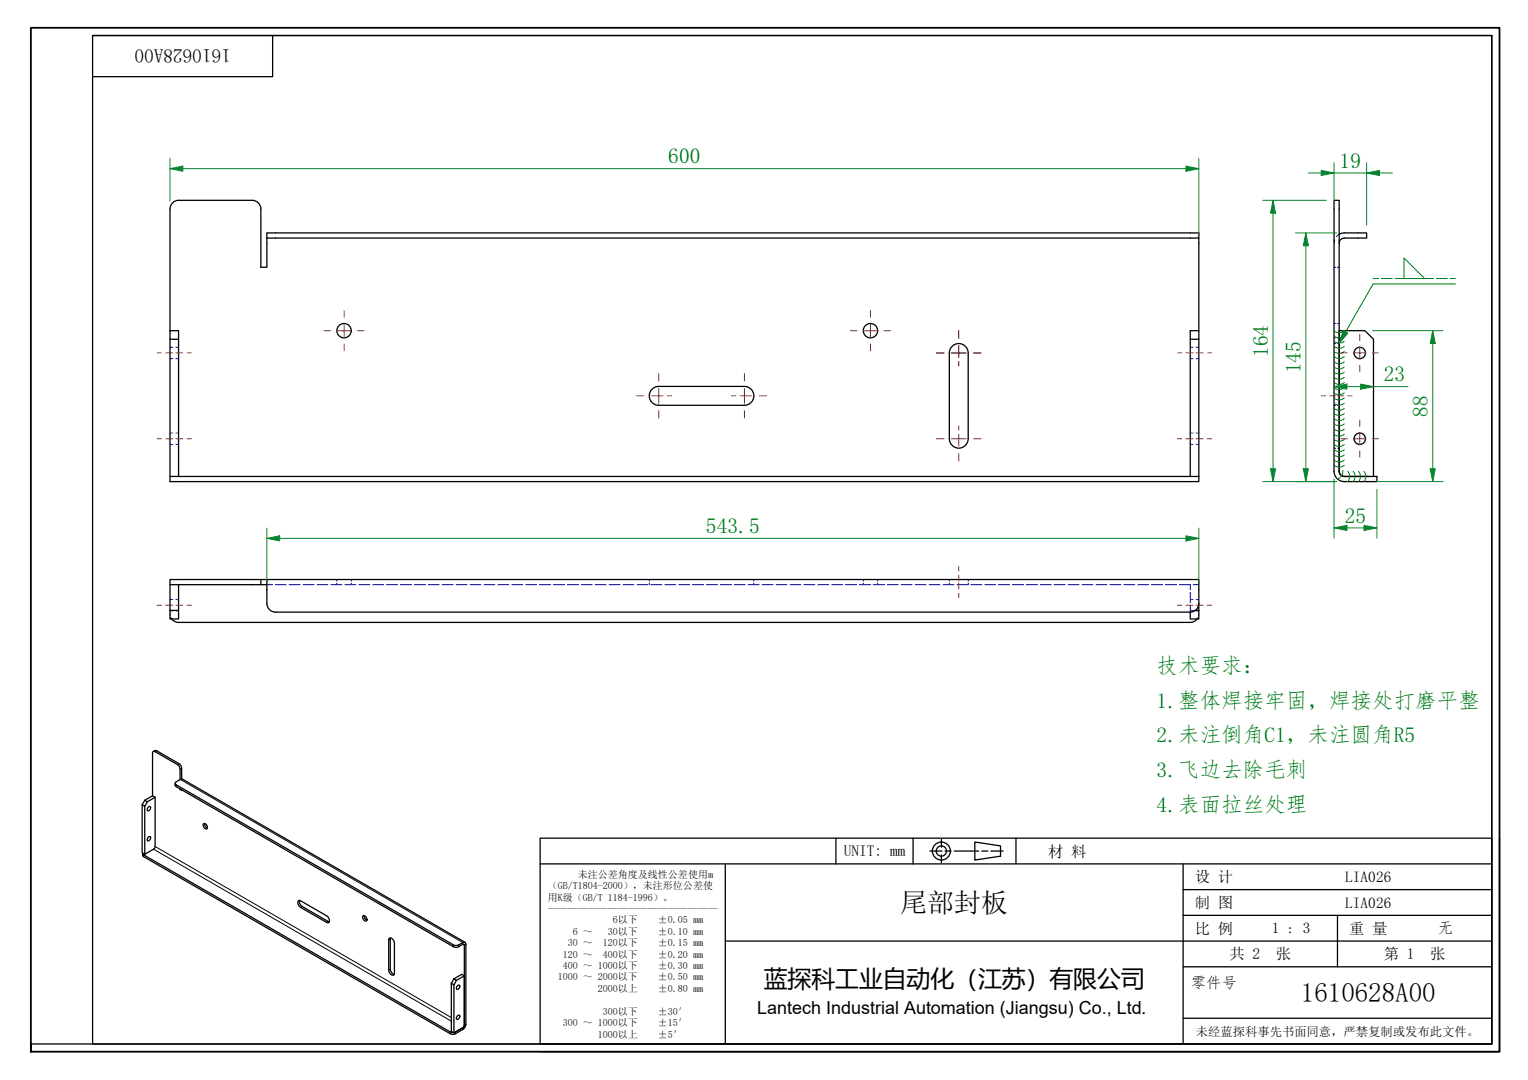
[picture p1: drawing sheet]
<svg xmlns="http://www.w3.org/2000/svg" width="297mm" height="210mm" viewBox="0 0 297 210" stroke-linecap="round" stroke-linejoin="round" font-family="sans-serif">
<g fill="none" stroke="#00f" stroke-width=".19">
<path d="M259.3 51.9h.4M259.5 46.6l-.2 .7M260 51.9h.3M260.3 45.5l-.5 .5M33 69.7h.6M33 67.5h.6M34.2 69.7h.5M34.2 67.5h.5M231.4 69.7h.5M231.4 67.5h.5M232.5 69.7h.5M232.5 67.5h.5"/>
<path d="M259.3 78.8h.4M259.3 75.1h.4M259.3 66.8h.4M259.3 65.7h.4M259.3 62.9h.4M260 78.8h.3M260 75.1h.3M260 66.8h.3M260 65.7h.3M260 62.9h.3M33 86.4h.6M33 84.2h.6"/>
<path d="M34.2 86.4h.5M34.2 84.2h.5M231.4 86.4h.5M231.4 84.2h.5M232.5 86.4h.5M232.5 84.2h.5M259.3 87.1h.4M260 87.1h.3M33 118.7h.6M33 116.5h.6M33 119.3l.1 .4M33.2 120l.2 .3"/>
<path d="M34.2 118.7h.5M34.2 116.5h.5M51.9 113.6h1.1M53.5 113.6h2.2M56.2 113.6h2.2M58.9 113.6h2.2M61.6 113.6h2.2M64.3 113.6h2.2M65.5 112.6v.4M65.5 113.3v.3M67 113.6h2.2M68.3 112.6v.4"/>
<path d="M68.3 113.3v.3M69.7 113.6h2.2M72.4 113.6h2.2M75.1 113.6h2.2M77.8 113.6h2.2M80.5 113.6h2.2M83.2 113.6h2.2M85.9 113.6h2.2M88.7 113.6h2.1M91.4 113.6h2.1M94.1 113.6h2.1M96.8 113.6h2.1"/>
<path d="M99.5 113.6h2.1M102.2 113.6h2.1M104.9 113.6h2.1M107.6 113.6h2.1M110.3 113.6h2.1M113 113.6h2.2M115.7 113.6h2.2M118.4 113.6h2.2M121.1 113.6h2.2M123.8 113.6h2.2M126.2 112.6v.4M126.2 113.3v.3"/>
<path d="M126.5 113.6h2.2M129.2 113.6h2.2M131.9 113.6h2.2M134.6 113.6h2.2M137.3 113.6h2.2M140 113.6h2.2M142.7 113.6h2.2M145.4 113.6h2.2M146.5 112.6v.4M146.5 113.3v.3M148.1 113.6h2.2M150.8 113.6h2.2"/>
<path d="M153.5 113.6h2.2M156.3 113.6h2.1M159 113.6h2.1M161.7 113.6h2.1M164.4 113.6h2.1M167.1 113.6h2.1M167.8 112.6v.4M167.8 113.3v.3M169.8 113.6h2.1M170.6 112.6v.4M170.6 113.3v.3M172.5 113.6h2.1"/>
<path d="M175.2 113.6h2.1M177.9 113.6h2.1M180.6 113.6h2.2M183.3 113.6h2.2M184.5 112.6v.4M184.5 113.3v.3M186 113.6h2.2M188.2 112.6v.4M188.2 113.3v.3M188.7 113.6h2.2M191.4 113.6h2.2M194.1 113.6h2.2"/>
<path d="M196.8 113.6h2.2M199.5 113.6h2.2M202.2 113.6h2.2M204.9 113.6h2.2M207.6 113.6h2.2M210.3 113.6h2.2M213 113.6h2.2M215.7 113.6h2.2M218.4 113.6h2.2M221.1 113.6h2.2M223.9 113.6h2.1M226.6 113.6h2.1"/>
<path d="M229.3 113.6h2.1M231.4 117.6v1h.3M231.4 113.6v1M231.4 115.1v2M231.4 118.6v.1h.5M231.4 118.9v.1M231.4 116.5h.5M232 113.6h1M232 118.6h.4M232.5 118.7h.5M232.5 116.5h.5M232.9 120l-.2 .3"/>
<path d="M233 119.3v.4"/>
</g>
<g fill="none" stroke="#000" stroke-width=".25">
<path d="M51.9 45.3h181.1v1h-181.1zM51.9 46.3v5.6h-1.2v-11.3a1.67 1.67 0 0 0-1.7-1.7h-14.3a1.67 1.67 0 0 0-1.7 1.7v23.7M233 46.3v18M261.3 45.3l-1 .2M261.3 45.3h4.4v1h-4.4a1 1 0 0 0-1 1M33 64.3h1.7v1.6h-1.7zM33 65.9v26.7h200M34.7 65.9v26.7M126.8 75.6l.8-.4 .4-.1h16.7a1.83 1.83 0 0 1 1.8 1.8 1.83 1.83 0 0 1-1.8 1.9h-16.7a1.83 1.83 0 0 1-1.6-1.2 1.83 1.83 0 0 1 .4-2zM185.1 67.3a1.83 1.83 0 0 1 2-.4 1.83 1.83 0 0 1 1.1 1.7v16.7a1.83 1.83 0 0 1-1.8 1.8 1.83 1.83 0 0 1-1.9-1.8v-16.7l.1-.5zM231.4 64.3h1.6v1.6h-1.6zM231.4 65.9v26.7"/>
<path d="M233 65.9v26.7M33 92.6v1h200v-1M260.3 91.6a1 1 0 0 0 1 1M260.3 91.6v-27.3h5l1.7 1.6v26.7h-5.7M260.3 91.6v-52.7h-1v52.7a2 2 0 0 0 2 2h6.4v-1h-.7M261.3 92.6h4.7M33 118.6h1.7v1.7h-1.7zM33 113.6v5M34.7 113.6v5M50.7 112.6v1h-17.7M50.7 113.6h1.2M51.9 112.6h-18.9v1"/>
<path d="M51.9 117.3v-4.7h181.1v6M51.9 117.3a1.67 1.67 0 0 0 1.6 1.7h177.9M232.4 118.6h.6v1.7h-1.6v-1.3M233 117.3a1.67 1.67 0 0 1-1.6 1.7M33.4 120.3a1.67 1.67 0 0 0 1.3 .7h196.7a1.67 1.67 0 0 0 1.3-.7M27.6 156.4v9.3l.5 .3M28.1 155.5l.5 .3-.5 .9-.5-.3zM28.1 155.5l1.6-.8 .5 .3-1.6 .8M28.8 156.9l.2-.2a.45 .45 0 0 1 .2 .6 .45 .45 0 0 1-.5 .3l-.1-.3zM29.8 146.1l.4-.3 .3 .1 4.4 2.6 .4 .6v2.3M30.2 155l-.1 9.6-.2 .4-1.8 1v-9.3M34 152.2l.1 .5 .2 .2 53.8 31.1 .7 .1 1.4-.6 .1 15.7-.3 .5"/>
<path d="M35 151.5v-2l-.2-.7-4.6-2.7h-.4l-.1 .3v8.3M35 153.4l.4 .2v-.1M35 153.3v.1M35.1 153.4h-.1M27.7 165.9l.1 .4 .1 .2 60 34.5h.5l1.6-.9 .3-.4 .3-.5v-15.7l-.2-.3-.3-.1-1.3 .7-.7-.2-53.8-31.1-.2-.4 1-.6 .4-.1 54.9 31.7M27.7 165.8l.2 .4 59.6 34.4 .6 .1M28.8 162.7l.2-.1a.45 .45 0 0 1 .2 .5 .45 .45 0 0 1-.5 .3l-.1-.3zM39.6 160.1a.66 .66 0 0 1 .6 .3 .66 .66 0 0 1 0 .7 .72 .72 0 0 1-.6-1zM39.8 160l.2 .7 .3 .2M58 175.1l.2-.1 .2 .1 5.1 2.9a.81 .81 0 0 1 .3 1.3l-5.4-2.9a1.06 1.06 0 0 1-.4-1.3zM58.2 175a1.12 1.12 0 0 0 .5 1.2l5.3 3M70.6 178a.66 .66 0 0 1 .6 .3 .66 .66 0 0 1 0 .7 .72 .72 0 0 1-.6-1z"/>
<path d="M70.8 178l.2 .6 .3 .2M75.6 182.4a.81 .81 0 0 1 1.1 .9v5.9a.42 .42 0 0 1-.4 .4 .42 .42 0 0 1-.5-.4l-.2-.7zM75.9 182.3v6a1.11 1.11 0 0 0 .7 1.1M87.7 191.1v9.3l.5 .3M88.2 190.2l.5 .3-.5 .9-.5-.3zM88.2 190.2l1.6-.8 .5 .3-1.6 .8M88.2 191.4v9.3l1.8-1M88.9 197.4l.2-.1a.45 .45 0 0 1 .2 .5 .45 .45 0 0 1-.5 .3l-.1-.3zM88.9 191.6l.2-.2a.43 .43 0 0 1 .2 .6 .43 .43 0 0 1-.5 .2zM90 199.7l-1.5 .9"/>
<circle cx="66.9" cy="64.3" r="1.4"/>
<circle cx="169.2" cy="64.3" r="1.4"/>
<circle cx="264.3" cy="68.6" r="1.11"/>
<circle cx="264.3" cy="85.3" r="1.11"/>
</g>
<g fill="none" stroke="#000" stroke-width=".19">
<path d="M30.5 145.9l-.3 .2M34.3 152.5v.4M34.8 148.4l-.3 .2M35.1 151.5l54.9 31.7v.3l.3 .2 .3-.2M35.3 149.3l-.3 .2M27.9 166.2v.3M29.9 165l57.8 33.5M30.2 164.5l57.5 33.3M58.7 176.2l-.3 .2M63.8 179.1l-.3 .2M75.9 188.3l-.3 .2M75.9 182.5l-.3 .2"/>
<path d="M88.1 183.6v.4M89.2 183.6v.4M90 199.7v.4M90.6 199l-.3 .2M87.5 200.6v.3M88.5 200.6v.3"/>
</g>
<g fill="none" stroke="#008000" stroke-width=".19">
<path d="M259.3 64.3a1.5 1.5 0 0 0 2 0M259.3 65.3a1.5 1.5 0 0 0 2 0M259.3 66.3a1.5 1.5 0 0 0 2 0M259.3 67.3a1.5 1.5 0 0 0 2 0M259.3 68.3a1.5 1.5 0 0 0 2 0M259.3 69.3a1.5 1.5 0 0 0 2 0M259.3 70.3a1.5 1.5 0 0 0 2 0M259.3 71.3a1.5 1.5 0 0 0 2 0M259.3 72.3a1.5 1.5 0 0 0 2 0M259.3 73.3a1.5 1.5 0 0 0 2 0M259.3 74.3a1.5 1.5 0 0 0 2 0M259.3 75.3a1.5 1.5 0 0 0 2 0"/>
<path d="M259.3 76.3a1.5 1.5 0 0 0 2 0M259.3 77.4a1.5 1.5 0 0 0 2 0M259.3 78.4a1.5 1.5 0 0 0 2 0M259.3 79.4a1.5 1.5 0 0 0 2 0M259.3 80.4a1.5 1.5 0 0 0 2 0M259.3 81.4a1.5 1.5 0 0 0 2 0M259.3 82.4a1.5 1.5 0 0 0 2 0M259.3 83.4a1.5 1.5 0 0 0 2 0M259.3 84.4a1.5 1.5 0 0 0 2 0M259.3 85.4a1.5 1.5 0 0 0 2 0M259.3 86.4a1.5 1.5 0 0 0 2 0M259.3 87.4a1.5 1.5 0 0 0 2 0"/>
<path d="M259.3 88.4a1.5 1.5 0 0 0 2 0M259.3 89.4a1.5 1.5 0 0 0 2 0M259.3 90.4a1.5 1.5 0 0 0 2 0M261 91.4a1.5 1.5 0 0 1-1 1.7M262 91.6a1.5 1.5 0 0 1 0 2M263 91.6a1.5 1.5 0 0 1 0 2M264.1 91.6a1.5 1.5 0 0 1 0 2M265.1 91.6a1.5 1.5 0 0 1 0 2"/>
</g>
<path d="M6 204.4v-1.5v1.5M6 202.9v-197.5h285.5v199h-285.5" fill="none" stroke="#000" stroke-width=".35"/>
<path d="M18 6.9h272v196h-272zM18 6.9h272M53 6.9v8h-35M290 6.9v196h-284" fill="none" stroke="#000" stroke-width=".25"/>
<g fill="none" stroke="#000" stroke-width=".25">
<path d="M105 162.9h185v40h-185zM105 167.9h185M141 167.9v35M162.5 162.9v5M177.5 162.9v5M180.8 165.4h2.3M183 163.2v1.5M183 166.2v1.5M183.7 165.4h1.2M185.5 165.4h4.8M189.5 163.7l5 .7v2l-5 .8zM190.8 165.4h1.2"/>
<path d="M192.6 165.4h2.4M197.5 162.9v5M230 167.9v35M230 177.9h60M230 172.9h60M260 177.9v10M291.5 162.9v41.5h-186.5M141 182.9h149M230 197.9h60M230 187.9h60"/>
<circle cx="183" cy="165.4" r="1.75"/>
<circle cx="183" cy="165.4" r="1"/>
</g>
<g fill="none" stroke="#f00" stroke-width=".19">
<path d="M123.7 76.9h1.5M126.6 76.9h2.3M128 72.6v1.4M128 75.5v2.9M128 79.8v1.5M129.7 76.9h.8M142.2 76.9h.8M143.9 76.9h2.3M144.7 72.6v1.4M144.7 75.5v2.9M144.7 79.8v1.5M147.6 76.9h1.4"/>
<path d="M182 68.6h1.5M184.9 68.6h2.9M186.4 64.3v1.4M186.4 67.2v2.2M186.4 70.3v.8M189.3 68.6h1.4M260.7 68.6h1.2M263.1 68.6h2.4M264.3 65v1.2M264.3 67.4v2.4M264.3 71v1.2M266.7 68.6h1.2"/>
<path d="M182 85.3h1.5M184.9 85.3h2.9M186.4 82.8v.8M186.4 84.4v2.3M186.4 88.2v1.4M189.3 85.3h1.4M260.7 85.3h1.2M263.1 85.3h2.4M264.3 81.7v1.2M264.3 84.1v2.4M264.3 87.7v1.2M266.7 85.3h1.2"/>
</g>
<g fill="none" stroke="#f00" stroke-width=".19">
<path d="M30.5 68.6h.9M32.2 68.6h1.4M34.2 68.6h1.3M36.4 68.6h.8M228.9 68.6h.8M230.5 68.6h1.4M232.5 68.6h1.4M234.7 68.6h.8M256.8 76.9h.9M258.5 76.9h1.2M260 76.9h1.2M262 76.9h.8"/>
<path d="M30.5 85.3h.9M32.2 85.3h1.4M34.2 85.3h1.3M36.4 85.3h.8M228.9 85.3h.8M230.5 85.3h1.4M232.5 85.3h1.4M234.7 85.3h.8M30.5 117.6h.9M32.2 117.6h1.4M34.2 117.6h1.3M36.4 117.6h.8"/>
<path d="M186.4 110.1v.9M186.4 111.8v1.2M186.4 113.3v1.2M186.4 115.3v.8M228.9 117.6h.8M230.5 117.6h1.4M232.5 117.6h1.4M234.7 117.6h.8"/>
</g>
<path d="M253.8 45.3v2.5" fill="none" stroke="#00803f" stroke-width=".19"/>
<path d="M253.8 45.3l.5 2.5h-1z" fill="#00803f"/>
<path d="M253.8 45.3l.5 2.5h-1zM253.8 91.1v2.5" fill="none" stroke="#00803f" stroke-width=".19"/>
<path d="M253.3 91.1h1l-.5 2.5z" fill="#00803f"/>
<path d="M251.8 45.3h8M253.8 47.8v43.3M278.5 64.3v2.5M251.8 93.6h8M253.3 91.1h1l-.5 2.5z" fill="none" stroke="#00803f" stroke-width=".19"/>
<path d="M278.5 64.3l.5 2.5h-1z" fill="#00803f"/>
<path d="M278.5 64.3l.5 2.5h-1zM278.5 91.1v2.5" fill="none" stroke="#00803f" stroke-width=".19"/>
<path d="M278 91.1h1l-.5 2.5z" fill="#00803f"/>
<path d="M259.3 75.1h2.5M266.8 64.3h13.7M278.5 66.8v24.3M267.5 93.6h13M278 91.1h1l-.5 2.5z" fill="none" stroke="#00803f" stroke-width=".19"/>
<path d="M259.3 75.1l2.5-.5v1z" fill="#00803f"/>
<path d="M259.3 75.1l2.5-.5v1zM264.5 75.1h2.5" fill="none" stroke="#00803f" stroke-width=".19"/>
<path d="M264.5 74.6l2.5 .5-2.5 .5z" fill="#00803f"/>
<path d="M247.5 38.9v2.5M261.8 75.1h2.7M264.5 74.6l2.5 .5-2.5 .5zM267 75.1h6.7" fill="none" stroke="#00803f" stroke-width=".19"/>
<path d="M247.5 38.9l.5 2.5h-1z" fill="#00803f"/>
<path d="M247.5 38.9l.5 2.5h-1zM247.5 91.1v2.5" fill="none" stroke="#00803f" stroke-width=".19"/>
<path d="M247 91.1h1l-.5 2.5z" fill="#00803f"/>
<path d="M245.5 38.9h12.3M247.5 41.4v49.7M245.5 93.6h14.3M247 91.1h1l-.5 2.5zM259.3 102.6h2.5" fill="none" stroke="#00803f" stroke-width=".19"/>
<path d="M259.3 102.6l2.5-.5v1z" fill="#00803f"/>
<path d="M259.3 102.6l2.5-.5v1zM265.2 102.6h2.5" fill="none" stroke="#00803f" stroke-width=".19"/>
<path d="M265.2 102.1l2.5 .5-2.5 .5z" fill="#00803f"/>
<path d="M256.8 33.6h2.5M259.3 93.1v11.5M267.7 95.1v9.5M261.8 102.6h3.4M265.2 102.1l2.5 .5-2.5 .5z" fill="none" stroke="#00803f" stroke-width=".19"/>
<path d="M256.8 33.1l2.5 .5-2.5 .5z" fill="#00803f"/>
<path d="M256.8 33.1l2.5 .5-2.5 .5zM265.7 33.6h2.5" fill="none" stroke="#00803f" stroke-width=".19"/>
<path d="M265.7 33.6l2.5-.5v1z" fill="#00803f"/>
<path d="M33 32.8h2.5M254.3 33.6h2.5M259.3 33.6h6.4M259.3 31.6v7.5M265.7 33.6l2.5-.5v1zM265.7 31.6v12.2M268.2 33.6h2.5" fill="none" stroke="#00803f" stroke-width=".19"/>
<path d="M33 32.8l2.5-.5v1z" fill="#00803f"/>
<path d="M33 32.8l2.5-.5v1zM230.5 32.8h2.5" fill="none" stroke="#00803f" stroke-width=".19"/>
<path d="M230.5 32.3l2.5 .5-2.5 .5z" fill="#00803f"/>
<path d="M33 30.8v8.3M35.5 32.8h195M230.5 32.3l2.5 .5-2.5 .5zM233 30.8v15" fill="none" stroke="#00803f" stroke-width=".19"/>
<path d="M261.6 64.5l-1.3 2.2" fill="none" stroke="#008000" stroke-width=".19"/>
<path d="M261.1 64.3l.9 .5-1.7 1.9z" fill="#008000"/>
<path d="M266.9 54.1h1.1M268.5 54.1h2.2M271.2 54.1h2.1M272.9 50.1l4 4h-4zM273.9 54.1h2.1M276.5 54.1h2.2M279.2 54.1h2.1M281.9 54.1h1M282.9 55.2h-16l-5.3 9.3M261.1 64.3l.9 .5-1.7 1.9z" fill="none" stroke="#008000" stroke-width=".19"/>
<path d="M51.9 104.6h2.5" fill="none" stroke="#00803f" stroke-width=".19"/>
<path d="M51.9 104.6l2.5-.5v1z" fill="#00803f"/>
<path d="M51.9 104.6l2.5-.5v1zM230.5 104.6h2.5" fill="none" stroke="#00803f" stroke-width=".19"/>
<path d="M230.5 104.1l2.5 .5-2.5 .5z" fill="#00803f"/>
<path d="M51.9 102.6v10.5M54.4 104.6h176.1M230.5 104.1l2.5 .5-2.5 .5zM233 102.6v10.5" fill="none" stroke="#00803f" stroke-width=".19"/>
<g fill="none" stroke="#f00" stroke-width=".19">
<path d="M63 64.3h1.3M65.6 64.3h2.6M66.9 60.4v1.3M66.9 63v2.6M66.9 66.9v1.3M69.5 64.3h1.3M165.3 64.3h1.3M167.9 64.3h2.6M169.2 60.4v1.3M169.2 63v2.6M169.2 66.9v1.3M171.8 64.3h1.3"/>
<path d="M182 68.6h1.5M184.9 68.6h2.9M186.4 64.3v1.4M186.4 67.2v2.2M186.4 70.3v.8M189.3 68.6h1.4"/>
</g>
<g font-size="5.2">
<text x="175" y="177.3">尾部封板</text>
<text x="252.9" y="194.8">1610628A00</text>
</g>
<text font-size="4.6" x="148.5" y="191.9">蓝探科工业自动化（江苏）有限公司</text>
<g font-size="4.2" fill="#008000">
<text x="129.9" y="31.8">600</text>
<text x="260.4" y="32.6">19</text>
<text x="246.4" y="69.4" transform="rotate(-90 246.4 69.4)">164</text>
<text x="252.8" y="72.6" transform="rotate(-90 252.8 72.6)">145</text>
<text x="269" y="74.1">23</text>
<text x="277.5" y="81" transform="rotate(-90 277.5 81)">88</text>
<text x="261.4" y="101.6">25</text>
<text x="137.2" y="103.6">543.5</text>
<text x="224.8" y="130.9">技术要求：</text>
<text x="224.8" y="137.6">1.整体焊接牢固，焊接处打磨平整</text>
<text x="224.8" y="144.3">2.未注倒角C1，未注圆角R5</text>
<text x="224.8" y="151">3.飞边去除毛刺</text>
<text x="224.8" y="157.8">4.表面拉丝处理</text>
</g>
<text font-size="3.7" x="44.9" y="9.6" transform="rotate(180 44.9 9.6)">1610628A00</text>
<text font-size="3.5" x="147.2" y="197.1">Lantech Industrial Automation (Jiangsu) Co., Ltd.</text>
<g font-size="3">
<text x="164" y="166.4">UNIT: mm</text>
<text x="203.8" y="166.5">材 料</text>
<text x="232.3" y="171.5">设 计</text>
<text x="261.5" y="171.4">LIA026</text>
<text x="232.3" y="176.5">制 图</text>
<text x="261.5" y="176.4">LIA026</text>
<text x="232.3" y="181.5">比 例</text>
<text x="247.3" y="181.4">1 : 3</text>
<text x="262.3" y="181.5">重 量</text>
<text x="279.5" y="181.4">无</text>
<text x="231.5" y="192">零件号</text>
<text x="239" y="186.5">共 2</text>
<text x="248" y="186.5">张</text>
<text x="269" y="186.5">第 1</text>
<text x="278" y="186.5">张</text>
</g>
<text font-size="2.4" x="232.5" y="201.3">未经蓝探科事先书面同意，严禁复制或发布此文件。</text>
<g font-size="1.9">
<text x="106.5" y="172.8">（GB/T1804-2000），未注形位公差使</text>
<text x="112.3" y="170.6">未注公差角度及线性公差使用m</text>
<text x="106.5" y="175">用K级（GB/T 1184-1996）。</text>
<text x="106.5" y="177.2">—————————————————</text>
<text x="119.1" y="179.5">6以下</text>
<text x="127.9" y="179.5">±0.05 mm</text>
<text x="110.4" y="183.9">30 ～</text>
<text x="111.4" y="181.7">6 ～</text>
<text x="117.2" y="183.9">120以下</text>
<text x="118.2" y="181.7">30以下</text>
<text x="127.9" y="181.7">±0.10 mm</text>
<text x="127.9" y="183.9">±0.15 mm</text>
<text x="108.4" y="190.6">1000 ～ 2000以下</text>
<text x="109.4" y="186.1">120 ～</text>
<text x="109.4" y="188.3">400 ～ 1000以下</text>
<text x="117.2" y="186.1">400以下</text>
<text x="127.9" y="186.1">±0.20 mm</text>
<text x="127.9" y="188.3">±0.30 mm</text>
<text x="127.9" y="190.6">±0.50 mm</text>
<text x="116.2" y="192.8">2000以上</text>
<text x="117.2" y="197.2">300以下</text>
<text x="127.9" y="192.8">±0.80 mm</text>
<text x="127.9" y="197.2">±30′</text>
<text x="109.4" y="199.4">300 ～ 1000以下</text>
<text x="116.2" y="201.7">1000以上</text>
<text x="127.9" y="199.4">±15′</text>
<text x="127.9" y="201.7">±5′</text>
</g>
</svg>
